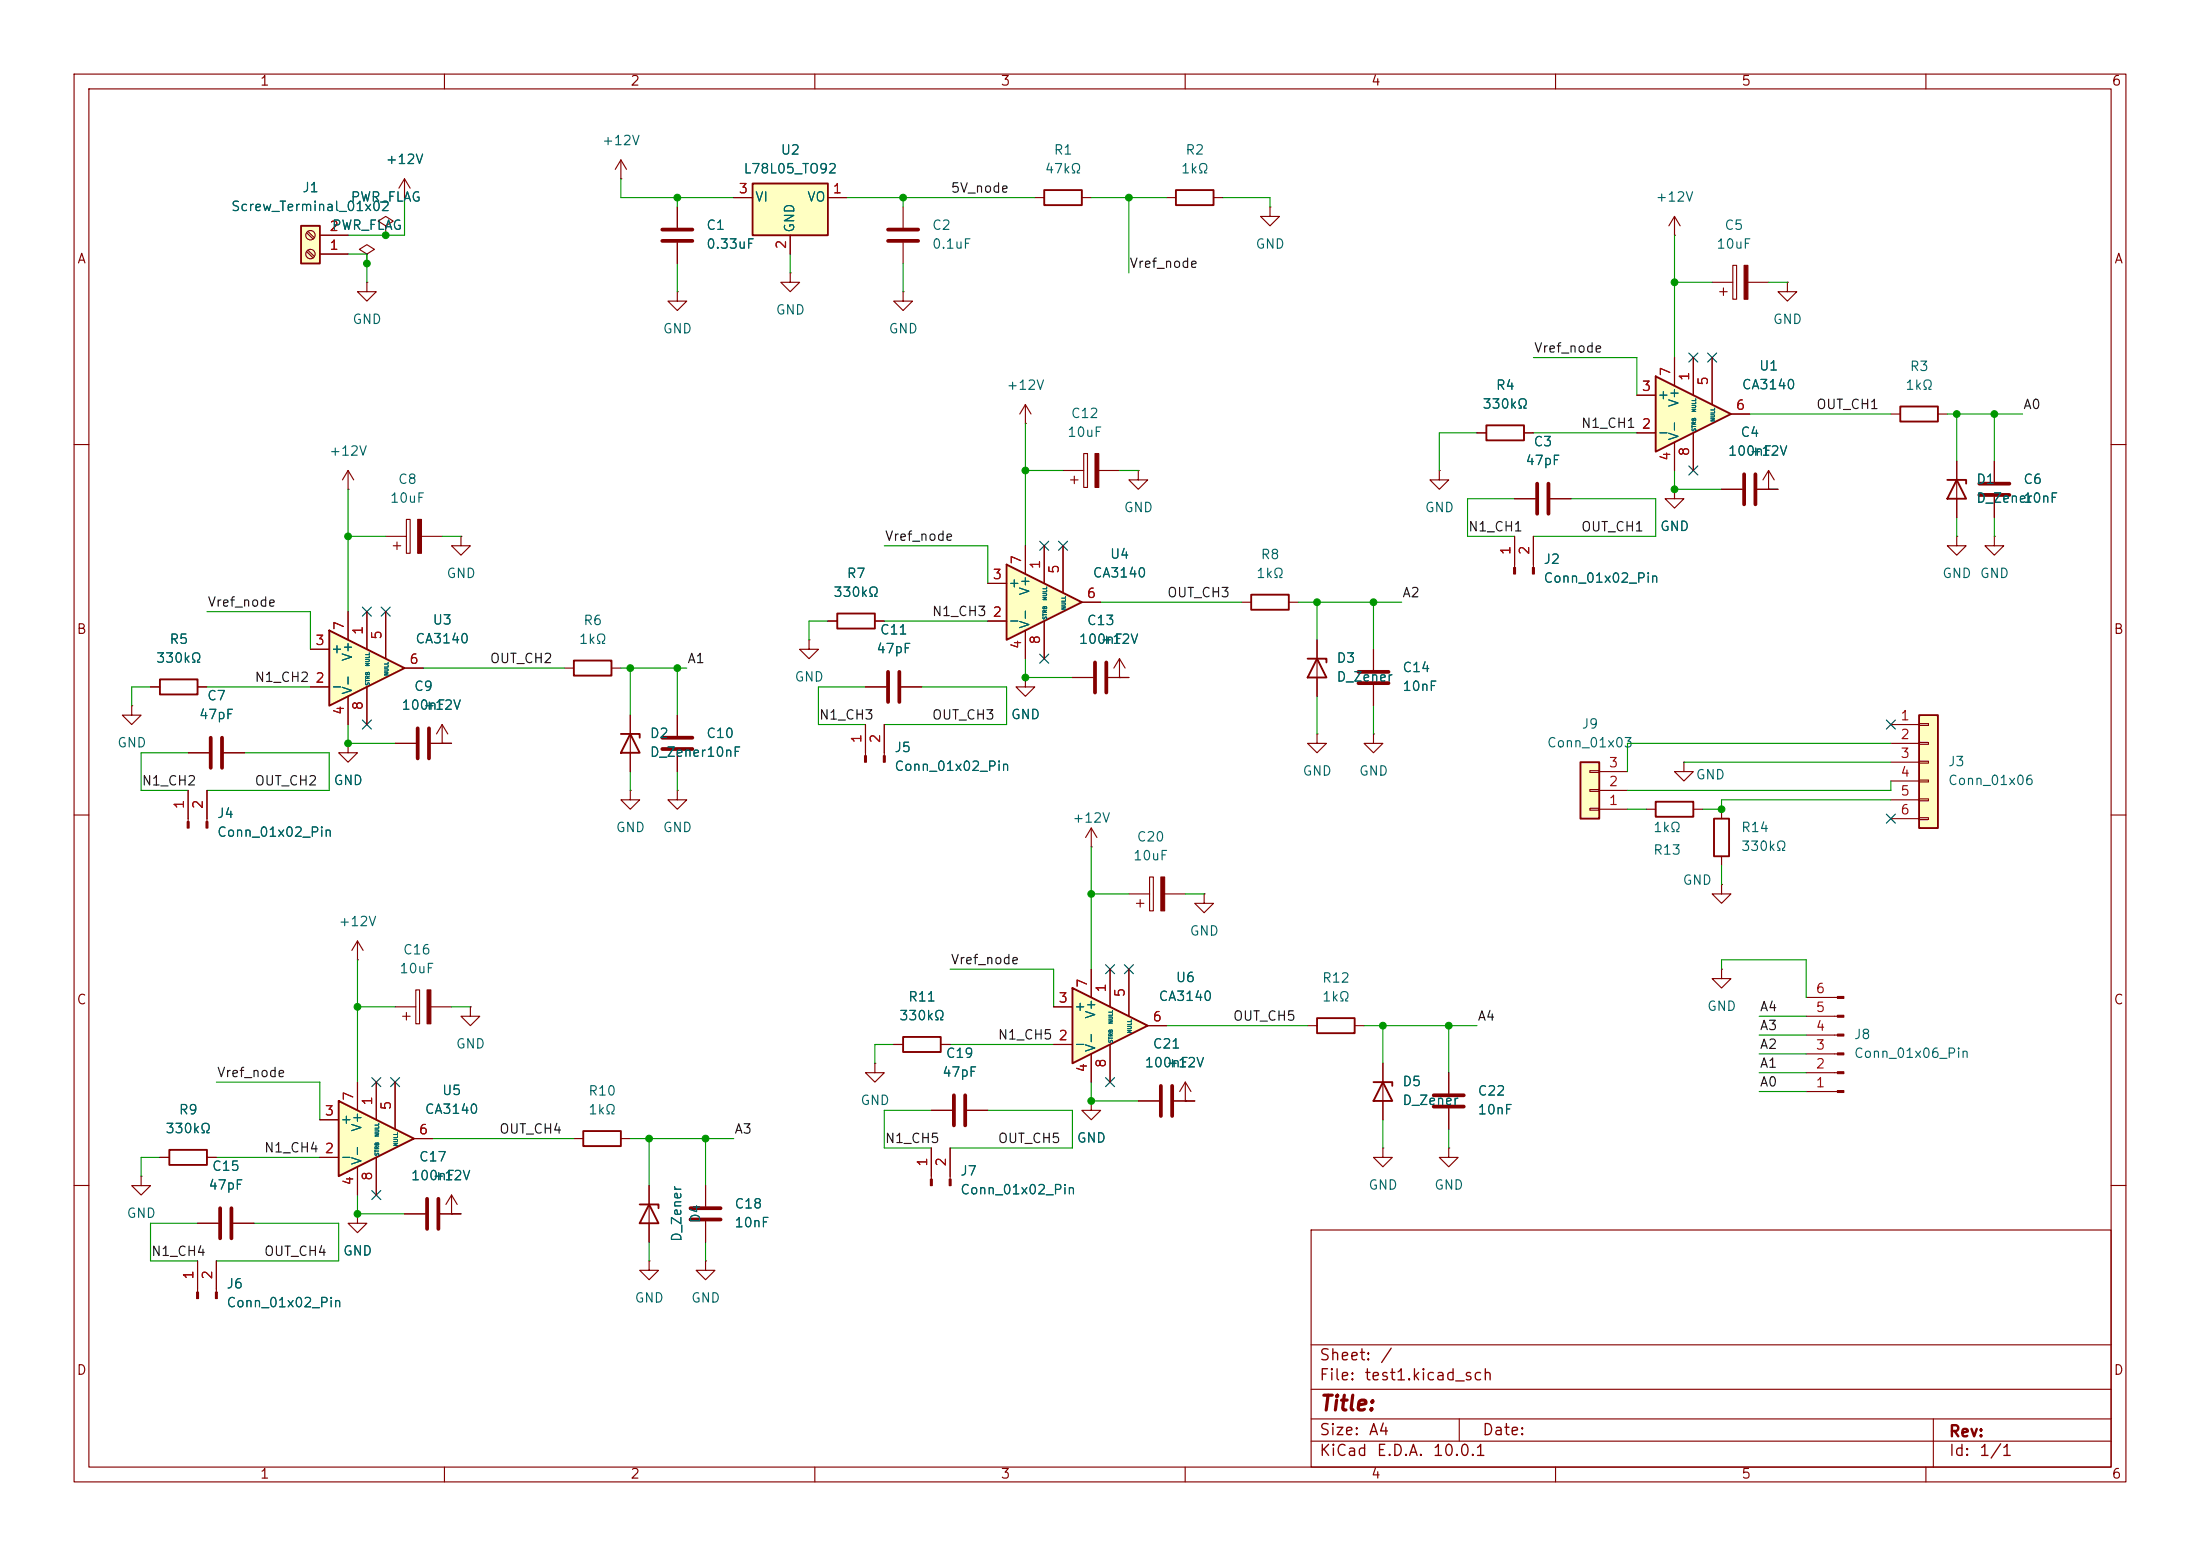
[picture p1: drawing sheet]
<svg xmlns="http://www.w3.org/2000/svg" width="297mm" height="210mm" viewBox="0 0 297 210" stroke-linecap="round" stroke-linejoin="round" font-family="sans-serif">
<g fill="none" stroke="#840000" stroke-width=".15">
<path d="M10 10h277v190h-277zM12 12h273v186h-273zM60 10v2M110 10v2M160 10v2M210 10v2M260 10v2M49.5 38.1v1.3h1.3l-1.3 1.2-1.2-1.2h1.2M49.5 38.1h.1M231.1 38.1h2.8M232.2 39.4h1M232.7 38.9v1"/>
<path d="M233.9 35.8h.5v4.6h-.5zM236 38.1h2.8M10 60h2M285 60h2M10 110h2M285 110h2M10 160h2M177 166h108v32h-108zM285 160h2M60 198v2M110 198v2M160 198v2"/>
<path d="M177 194.5h108M177 191.5h108M177 187.5h108M177 181.5h108M197 191.5v3M210 198v2M260 198v2M261 191.5v6.5"/>
</g>
<path d="M235.5 35.8h.5v4.6h-.5z" fill="#840000" stroke="#840000" stroke-width=".15"/>
<path d="M45.7 148.6l10.2 5.1-10.2 5.1z" fill="#ffffc2"/>
<path d="M45.7 148.6l10.2 5.1-10.2 5.1z" fill="none" stroke="#840000" stroke-width=".25"/>
<path d="M241.3 38.1v1.3h1.3l-1.3 1.2-1.3-1.2h1.3M241.3 38.1h.1M19 158.8v1.2h1.3l-1.3 1.3-1.2-1.3h1.2M19 158.8h.1M43.2 156.2h2.5M43.2 151.1h2.5M48.3 146.1v3.8M48.3 157.5v3.8M50.8 146.1v5M50.8 156.2v5.1M53.3 146.1v6.3M55.9 153.7h2.5" fill="none" stroke="#840000" stroke-width=".15"/>
<path d="M223.5 50.8l10.2 5.1-10.2 5.1z" fill="#ffffc2"/>
<path d="M200.7 57.4h5v2h-5zM223.5 50.8l10.2 5.1-10.2 5.1zM22.9 155.2h5v2h-5z" fill="none" stroke="#840000" stroke-width=".25"/>
<g fill="none" stroke="#840000" stroke-width=".15">
<path d="M199.4 58.4h1.3M205.7 58.4h1.3M221 58.4h2.5M221 53.3h2.5M226.1 48.3v3.8M226.1 59.7v3.8M228.6 48.3v5M228.6 58.4v5.1M231.1 48.3v6.3M233.7 55.9h2.5M194.3 63.5v1.3h1.3l-1.3 1.2-1.3-1.2h1.3M194.3 63.5h.1"/>
<path d="M204.5 67.3h2.8M204.5 72.4v4.2M207 72.4v4.2M209.3 67.3h2.8M226.1 66v1.3h1.2l-1.2 1.3-1.3-1.3h1.3M226.1 66h.1M177.8 99.1v1.2h1.3l-1.3 1.3-1.3-1.3h1.3M177.8 99.1h.1M185.4 99.1v1.2h1.3l-1.3 1.3-1.3-1.3h1.3M185.4 99.1h.1M25.4 106.7v4.2M25.4 101.6h2.8"/>
<path d="M27.9 106.7v4.2M30.2 101.6h2.8M63.5 135.9v1.3h1.3l-1.3 1.2-1.3-1.2h1.3M63.5 135.9h.1M21.6 156.2h1.3M27.9 156.2h1.3"/>
</g>
<path d="M207.5 65.3v4M209 65.3v4M28.4 99.6v4M30 99.6v4" fill="none" stroke="#840000" stroke-width=".51"/>
<g fill="#840000" stroke="#840000" stroke-width=".15">
<path d="M25.3 110.9h.2v.9h-.2z"/>
<path d="M27.8 110.9h.3v.9h-.3z"/>
<path d="M204.3 76.6h.3v.9h-.3z"/>
<path d="M206.9 76.6h.2v.9h-.2z"/>
</g>
<path d="M44.4 85.1l10.2 5.1-10.2 5.1z" fill="#ffffc2"/>
<g fill="none" stroke="#840000" stroke-width=".25">
<path d="M21.6 91.7h5.1v2h-5.1zM44.4 85.1l10.2 5.1-10.2 5.1zM83.8 99.1h2.6v.5M85.1 99.1l1.3 2.5h-2.6zM113 82.8h5.1v2h-5.1zM168.9 80.3h5.1v2h-5.1zM176.5 88.9h2.6v.5M177.8 88.9l1.3 2.5h-2.6zM177.8 137.4h5.1v2h-5.1zM78.7 152.7h5.1v2h-5.1zM185.4 146.1h2.6v.5M186.7 146.1l1.3 2.5h-2.6z"/>
<path d="M86.4 162.6h2.5v.5M87.6 162.6l1.3 2.5h-2.5z"/>
</g>
<g fill="none" stroke="#840000" stroke-width=".15">
<path d="M171.4 27.9v1.3h1.3l-1.3 1.3-1.2-1.3h1.2M171.4 27.9h.1M47 66h.1M47 63.5v2.5M47 63.5l-.8 1.3M47 63.5l.8 1.3M52.1 72.4h2.8M53.1 73.7h1M53.6 73.2v1M54.9 70.1h.5v4.6h-.5zM56.9 72.4h2.8M17.8 95.3v1.2h1.2l-1.2 1.3-1.3-1.3h1.3"/>
<path d="M17.8 95.3h.1M20.3 92.7h1.3M26.7 92.7h1.2M41.9 92.7h2.5M41.9 87.6h2.5M47 82.6v3.8M47 94v3.8M49.5 82.6v5M49.5 92.7v5.1M52.1 82.6v6.3M54.6 90.2h2.5M59.7 97.8l-.8 1.3"/>
<path d="M59.7 97.8l.8 1.3M59.7 97.8v2.5M85.1 96.5v7.6M91.4 96.5v2.8M109.2 86.4v1.2h1.3l-1.3 1.3-1.3-1.3h1.3M109.2 86.4h.1M111.8 83.8h1.2M116.8 97.8v4.2M118.1 83.8h1.3M119.4 97.8v4.2M144.8 91.4h2.8M149.6 91.4h2.8"/>
<path d="M167.6 81.3h1.3M174 81.3h1.3M177.8 86.4v7.6M185.4 87.6v2.8M185.4 92.5v2.8M47 100.3v1.3h1.3l-1.3 1.3-1.3-1.3h1.3M47 100.3h.1M53.3 100.3h2.8M58.2 100.3h2.8M59.7 100.3h.1M85.1 106.7v1.3h1.3l-1.3 1.2-1.3-1.2h1.3M85.1 106.7h.1"/>
<path d="M91.4 106.7v1.3h1.3l-1.3 1.2-1.2-1.2h1.2M91.4 106.7h.1M91.4 101.3v2.8M155.2 118.4h.5v4.5h-.5zM152.4 120.7h2.8M153.4 121.9h1M153.9 121.4v1M157.2 120.7h2.8M162.6 120.7v1.2h1.2l-1.2 1.3-1.3-1.3h1.3M162.6 120.7h.1M176.5 138.4h1.3M182.9 138.4h1.2"/>
<path d="M243.8 139.7h4.3M243.8 137.2h4.3M243.8 134.6h4.3M77.5 153.7h1.2M83.8 153.7h1.3M118.1 143.5v1.3h1.3l-1.3 1.3-1.3-1.3h1.3M118.1 143.5h.1M147.3 148.6v1.3h1.3l-1.3 1.2-1.3-1.2h1.3M147.3 148.6h.1M186.7 154.9v1.3h1.3l-1.3 1.3-1.3-1.3h1.3M186.7 154.9h.1M186.7 143.5v7.6"/>
<path d="M195.6 154.9v1.3h1.2l-1.2 1.3-1.3-1.3h1.3M195.6 154.9h.1M195.6 144.8v2.8M195.6 149.6v2.8M243.8 147.3h4.3M243.8 144.8h4.3M243.8 142.2h4.3M54.6 163.8h2.8M59.4 163.8h2.8M61 163.8h.1M61 161.3l-.8 1.3M61 161.3l.7 1.3"/>
<path d="M61 161.3v2.5M87.6 170.2v1.3h1.3l-1.3 1.2-1.2-1.2h1.2M87.6 170.2h.1M87.6 160v7.6M95.2 170.2v1.3h1.3l-1.3 1.2-1.2-1.2h1.2M95.2 170.2h.1M95.2 160v2.8M95.2 164.8v2.8"/>
</g>
<g fill="none" stroke="#840000" stroke-width=".51">
<path d="M56.4 98.3v4.1M57.9 98.3v4.1M89.4 99.6h4.1M147.8 89.4v4.1M149.4 89.4v4.1M183.4 92.2h4.1M183.4 90.7h4.1M89.4 101.1h4.1M193.5 149.4h4.1M193.5 147.8h4.1M57.7 161.8v4.1M59.2 161.8v4.1"/>
<path d="M93.2 164.6h4.1M93.2 163.1h4.1"/>
</g>
<g fill="#840000" stroke="#840000" stroke-width=".15">
<path d="M156.7 118.4h.5v4.5h-.5z"/>
<path d="M248.1 147.2h.8v.2h-.8z"/>
<path d="M248.1 144.7h.8v.2h-.8z"/>
<path d="M248.1 142.1h.8v.3h-.8z"/>
<path d="M248.1 139.6h.8v.2h-.8z"/>
<path d="M248.1 137h.8v.3h-.8z"/>
<path d="M248.1 134.5h.8v.2h-.8z"/>
<path d="M116.7 102h.3v.9h-.3z"/>
<path d="M119.3 102h.2v.9h-.2z"/>
<path d="M56.4 70.1h.5v4.6h-.5z"/>
</g>
<path d="M135.9 76.2l10.1 5.1-10.1 5.1z" fill="#ffffc2"/>
<path d="M135.9 76.2l10.1 5.1-10.1 5.1z" fill="none" stroke="#840000" stroke-width=".25"/>
<path d="M62.2 72.4v1.3h1.3l-1.3 1.2-1.2-1.2h1.2M62.2 72.4h.1M133.3 78.7h2.6M138.4 73.7v3.8M141 73.7v5M143.5 73.7v6.3M133.3 83.8h2.6M138.4 85.1v3.8M141 83.8v5.1M146 81.3h2.6" fill="none" stroke="#840000" stroke-width=".15"/>
<path d="M259.1 96.5h2.5v15.3h-2.5z" fill="#ffffc2"/>
<path d="M259.1 96.5h2.5v15.3h-2.5z" fill="none" stroke="#840000" stroke-width=".25"/>
<path d="M255.3 97.8h3.8M259.1 97.7h1.2v.2h-1.2zM255.3 100.3h3.8M255.3 102.9h3.8M255.3 105.4h3.8M255.3 108h3.8M255.3 110.5h3.8M259.1 100.2h1.2v.3h-1.2zM259.1 102.7h1.2v.3h-1.2zM259.1 105.3h1.2v.2h-1.2zM259.1 107.8h1.2v.3h-1.2zM259.1 110.4h1.2v.2h-1.2z" fill="none" stroke="#840000" stroke-width=".15"/>
<path d="M213.4 102.9h2.5v7.6h-2.5z" fill="#ffffc2"/>
<path d="M77.5 89.2h5v2h-5zM213.4 102.9h2.5v7.6h-2.5zM223.5 108.2h5.1v2h-5.1zM231.4 110.5h2v5.1h-2z" fill="none" stroke="#840000" stroke-width=".25"/>
<g fill="none" stroke="#840000" stroke-width=".15">
<path d="M106.7 36.8v1.3h1.2l-1.2 1.3-1.3-1.3h1.3M106.7 36.8h.1M76.2 90.2h1.3M82.5 90.2h1.3M151.1 91.4h.1M151.1 88.9l-.7 1.3M151.1 88.9l.8 1.3M151.1 88.9v2.5M214.6 109.1h1.3v.2h-1.3zM214.6 106.6h1.3v.2h-1.3zM214.6 104h1.3v.3h-1.3zM215.9 109.2h3.8"/>
<path d="M215.9 106.7h3.8M215.9 104.1h3.8M222.2 109.2h1.3M228.6 109.2h1.3M232.4 119.4v1.3h1.3l-1.3 1.2-1.3-1.2h1.3M232.4 119.4h.1M232.4 109.2v1.3M232.4 115.6v1.2"/>
</g>
<path d="M101.6 24.8h10.2v7h-10.2z" fill="#ffffc2"/>
<path d="M101.6 24.8h10.2v7h-10.2z" fill="none" stroke="#840000" stroke-width=".25"/>
<g fill="none" stroke="#840000" stroke-width=".15">
<path d="M54.6 26.7h.1M54.6 24.1l-.8 1.3M54.6 24.1l.8 1.3M54.6 24.1v2.6M91.4 39.4v1.2h1.3l-1.3 1.3-1.2-1.3h1.2M91.4 39.4h.1M91.4 27.9v2.8M91.4 32.8v2.8M99.1 26.7h2.5M106.7 31.8v2.5M111.8 26.7h2.5M153.7 63.5v1.3h1.2l-1.2 1.2-1.3-1.2h1.3"/>
<path d="M153.7 63.5h.1M227.3 102.9v1.2h1.3l-1.3 1.3-1.2-1.3h1.2M227.3 102.9h.1M232.4 130.8v1.3h1.3l-1.3 1.3-1.3-1.3h1.3M232.4 130.8h.1M160 148.6h.1M160 146.1l-.7 1.2M160 146.1l.8 1.2M160 146.1v2.5"/>
</g>
<path d="M89.4 31h4.1M89.4 32.5h4.1" fill="none" stroke="#840000" stroke-width=".51"/>
<path d="M40.6 30.5h2.6v5.1h-2.6z" fill="#ffffc2"/>
<path d="M40.6 30.5h2.6v5.1h-2.6z" fill="none" stroke="#840000" stroke-width=".25"/>
<g fill="none" stroke="#840000" stroke-width=".15">
<path d="M41.4 34l.9 .8M41.4 31.4l.9 .9M41.6 33.8l.8 .8M41.6 31.2l.8 .9M43.2 34.3h3.8M43.2 31.8h3.8M49.5 34.3l1-.6-1-.7-1 .7 1 .6v1.3M49.5 35.6h.1M52.1 30.5l1-.7-1-.6-1 .6 1 .7v1.3M52.1 31.8h.1M138.4 91.4v1.3h1.3l-1.3 1.3-1.2-1.3h1.2M138.4 91.4h.1"/>
<path d="M125.7 154.9v4.3M128.3 154.9v4.3M153.7 148.6h2.8M158.5 148.6h2.8"/>
<circle cx="41.9" cy="34.3" r=".63"/>
<circle cx="41.9" cy="31.7" r=".63"/>
</g>
<g fill="#840000" stroke="#840000" stroke-width=".15">
<path d="M125.6 159.2h.3v.8h-.3z"/>
<path d="M128.1 159.2h.3v.8h-.3z"/>
</g>
<path d="M156.7 146.6v4M158.2 146.6v4" fill="none" stroke="#840000" stroke-width=".51"/>
<path d="M144.8 133.4l10.1 5-10.1 5.1z" fill="#ffffc2"/>
<path d="M141 25.7h5v2h-5zM158.7 25.7h5.1v2h-5.1zM256.5 54.9h5.1v2h-5.1zM262.9 64.8h2.5v.5M264.2 64.8l1.2 2.5h-2.5zM121.9 140h5.1v2h-5.1zM144.8 133.4l10.1 5-10.1 5.1z" fill="none" stroke="#840000" stroke-width=".25"/>
<g fill="none" stroke="#840000" stroke-width=".15">
<path d="M43.2 34.3h3.8M43.2 31.8h3.8M49.5 35.6h.1M52.1 31.8h.1M54.6 26.7h.1M83.8 24.1h.1M83.8 21.6l-.7 1.3M83.8 21.6l.8 1.3M83.8 21.6v2.5M91.4 27.9v2.8M91.4 32.8v2.8M99.1 26.7h2.5"/>
<path d="M106.7 31.8v2.5M111.8 26.7h2.5M121.9 39.4v1.2h1.3l-1.3 1.3-1.3-1.3h1.3M121.9 39.4h.1M121.9 27.9v2.8M121.9 32.8v2.8M139.7 26.7h1.3M146 26.7h1.3M157.5 26.7h1.2M163.8 26.7h1.3M226.1 31.8h.1M226.1 29.2l-.8 1.3"/>
<path d="M226.1 29.2l.7 1.3M226.1 29.2v2.6M138.4 57.2h.1M138.4 54.6l-.7 1.3M138.4 54.6l.8 1.3M138.4 54.6v2.6M199.4 58.4h1.3M205.7 58.4h1.3M221 58.4h2.5M221 53.3h2.5M226.1 48.3v3.8M226.1 59.7v3.8"/>
<path d="M228.6 48.3v5M228.6 58.4v5.1M231.1 48.3v6.3M233.7 55.9h2.5M255.3 55.9h1.2M261.6 55.9h1.3M133.3 78.7h2.6M138.4 73.7v3.8M141 73.7v5M143.5 63.5h2.8M143.5 73.7v6.3M144.5 64.8h1"/>
<path d="M145 64.3v1M146.3 61.2h.5v4.6h-.5zM148.3 63.5h2.8M204.5 72.4v3.8M204.5 67.3h2.8M207 72.4v3.8M209.3 67.3h2.8M226.1 66h.1M232.4 66h2.8M237.2 66h2.8M238.8 66h.1M238.8 63.5l-.8 1.3"/>
<path d="M238.8 63.5l.7 1.3M238.8 63.5v2.5M264.2 72.4v1.3h1.2l-1.2 1.2-1.3-1.2h1.3M264.2 72.4h.1M264.2 62.2v7.7M269.2 72.4v1.3h1.3l-1.3 1.2-1.2-1.2h1.2M269.2 72.4h.1M269.2 62.2v2.8M269.2 67.1v2.8M20.3 92.7h1.3M26.7 92.7h1.2M41.9 92.7h2.5"/>
<path d="M41.9 87.6h2.5M47 82.6v3.8M47 94v3.8M49.5 82.6v5M49.5 92.7v5.1M52.1 82.6v6.3M54.6 90.2h2.5M85.1 96.5v2.6M91.4 96.5v2.8M111.8 83.8h1.2M116.8 92.7h2.8M116.8 97.8v3.8"/>
<path d="M118.1 83.8h1.3M119.4 97.8v3.8M121.7 92.7h2.8M133.3 83.8h2.6M138.4 91.4h.1M138.4 85.1v3.8M141 83.8v5.1M144.8 91.4h2.8M146 81.3h2.6M149.6 91.4h2.8M151.1 91.4h.1M177.8 86.4v2.5"/>
<path d="M177.8 91.4v2.6M185.4 87.6v2.8M185.4 92.5v2.8M25.4 106.7v3.8M25.4 101.6h2.8M27.9 106.7v3.8M30.2 101.6h2.8M47 100.3h.1M53.3 100.3h2.8M58.2 100.3h2.8M59.7 100.3h.1M85.1 101.6v2.5"/>
<path d="M91.4 101.3v2.8M147.3 114.3h.1M147.3 111.8v2.5M147.3 111.8l-.7 1.2M147.3 111.8l.8 1.2M48.3 129.5h.1M48.3 127l-.8 1.3M48.3 127l.7 1.3M48.3 127v2.5M53.3 135.9h2.8M54.4 137.2h1M54.9 136.7v1"/>
<path d="M56.1 133.6h.5v4.6h-.5zM58.2 135.9h2.8M142.2 135.9h2.6M147.3 130.8v3.8M149.9 130.8v5.1M152.4 130.8v6.4M154.9 138.4h2.6M21.6 156.2h1.3M27.9 156.2h1.3M43.2 156.2h2.5M43.2 151.1h2.5M48.3 146.1v3.8"/>
<path d="M48.3 157.5v3.8M50.8 146.1v5M50.8 156.2v5.1M53.3 146.1v6.3M55.9 153.7h2.5M120.6 141h1.3M125.7 149.9h2.8M125.7 154.9v3.9M127 141h1.3M128.3 154.9v3.9M130.6 149.9h2.7M142.2 141h2.6"/>
<path d="M147.3 148.6h.1M147.3 142.2v3.9M149.9 141v5.1M153.7 148.6h2.8M158.5 148.6h2.8M160 148.6h.1M186.7 143.5v2.6M186.7 148.6v2.5M195.6 144.8v2.8M195.6 149.6v2.8M26.7 165.1h2.8M26.7 170.2v4.2"/>
<path d="M29.2 170.2v4.2M31.5 165.1h2.8M48.3 163.8v1.3h1.2l-1.2 1.3-1.3-1.3h1.3M48.3 163.8h.1M54.6 163.8h2.8M59.4 163.8h2.8M61 163.8h.1M87.6 160v2.6M87.6 165.1v2.5M95.2 160v2.8M95.2 164.8v2.8"/>
</g>
<g fill="#840000" stroke="#840000" stroke-width=".15">
<path d="M147.8 61.2h.5v4.6h-.5z"/>
<path d="M57.7 133.6h.5v4.6h-.5z"/>
<path d="M26.5 174.4h.3v.9h-.3z"/>
<path d="M29.1 174.4h.2v.9h-.2z"/>
</g>
<path d="M119.9 31h4.1M119.9 32.5h4.1M235.5 64v4.1M237 64v4.1M267.2 66.8h4.1M267.2 65.3h4.1M119.9 90.7v4M121.4 90.7v4M128.8 147.8v4.1M130.3 147.8v4.1M29.7 163.1v4M31.2 163.1v4" fill="none" stroke="#840000" stroke-width=".51"/>
<g fill="none" stroke="#009600" stroke-width=".15">
<path d="M47 34.3h2.5v3.8M54.6 26.7v5.1h-7.6M83.8 24.1v2.6h15.3M91.4 26.7v1.2M91.4 35.6v3.8M106.7 34.3v2.5M114.3 26.7h25.4M121.9 26.7v1.2M121.9 35.6v3.8M147.3 26.7h10.2M152.4 26.7v10.1M165.1 26.7h6.3v1.2"/>
<path d="M226.1 38.1h5M226.1 31.8v16.5M238.8 38.1h2.5M138.4 57.2v16.5M199.4 58.4h-5.1v5.1M207 58.4h14M207 48.3h14v5M236.2 55.9h19.1M262.9 55.9h10.1M264.2 55.9v6.3M269.2 55.9v6.3M47 66v16.6"/>
<path d="M47 72.4h5.1M59.7 72.4h2.5M119.4 73.7h13.9v5M138.4 63.5h5.1M151.1 63.5h2.6M204.5 67.3h-6.4v5.1h6.4M212.1 67.3h11.4v5.1h-16.5M226.1 63.5v2.5h6.3M238.8 66h1.2M264.2 69.9v2.5M269.2 69.9v2.5M20.3 92.7h-2.5v2.6"/>
<path d="M27.9 82.6h14v5M27.9 92.7h14M47 97.8v2.5h6.3M57.1 90.2h19.1M83.8 90.2h8.9M85.1 90.2v6.3M91.4 90.2v6.3M111.8 83.8h-2.6v2.6M116.8 92.7h-6.3v5.1h6.3M119.4 83.8h13.9M124.5 92.7h11.4v5.1h-16.5M138.4 88.9v2.5h6.4"/>
<path d="M148.6 81.3h19M151.1 91.4h1.3M175.3 81.3h13.9M177.8 81.3v5.1M177.8 94v5.1M185.4 81.3v6.3M185.4 95.3v3.8M25.4 101.6h-6.4v5.1h6.4M33 101.6h11.4v5.1h-16.5M59.7 100.3h1.3M85.1 104.1v2.6M91.4 104.1v2.6"/>
<path d="M147.3 114.3v16.5M219.7 109.2h2.5M227.3 102.9h28M232.4 116.8v2.6M255.3 105.4v1.3h-35.6M255.3 100.3h-35.6v3.8M255.3 108h-22.9v1.2h-2.5M48.3 129.5v16.6M48.3 135.9h5M61 135.9h2.5M128.3 130.8h13.9v5.1M147.3 120.7h5.1"/>
<path d="M157.5 138.4h19M160 120.7h2.6M184.1 138.4h15.3M186.7 138.4v5.1M195.6 138.4v6.4M232.4 130.8v-1.3h11.4v5.1M237.5 139.7h6.3M237.5 137.2h6.3M21.6 156.2h-2.6v2.6M29.2 156.2h14M29.2 146.1h14v5M58.4 153.7h19.1"/>
<path d="M85.1 153.7h14M87.6 153.7v6.3M95.2 153.7v6.3M120.6 141h-2.5v2.5M125.7 149.9h-6.3v5h6.3M128.3 141h13.9M133.3 149.9h11.5v5h-16.5M147.3 146.1v2.5h6.4M160 148.6h1.3M186.7 151.1v3.8M195.6 152.4v2.5M237.5 142.2h6.3"/>
<path d="M237.5 147.3h6.3M237.5 144.8h6.3M26.7 165.1h-6.4v5.1h6.4M34.3 165.1h11.4v5.1h-16.5M48.3 161.3v2.5h6.3M61 163.8h1.2M87.6 167.6v2.6M95.2 167.6v2.6"/>
</g>
<g fill="none" stroke="#000084" stroke-width=".15">
<path d="M228 47.7l1.2 1.2M229.2 47.7l-1.2 1.2M230.5 47.7l1.2 1.2M231.7 47.7l-1.2 1.2M140.4 73.1l1.2 1.2M141.6 73.1l-1.2 1.2M142.9 73.1l1.2 1.2M144.1 73.1l-1.2 1.2M228 62.9l1.2 1.2M229.2 62.9l-1.2 1.2M48.9 97.2l1.2 1.2M48.9 81.9l1.2 1.3"/>
<path d="M50.1 97.2l-1.2 1.2M50.1 81.9l-1.2 1.3M51.5 81.9l1.2 1.3M52.7 81.9l-1.2 1.3M140.4 88.3l1.2 1.2M141.6 88.3l-1.2 1.2M254.7 97.2l1.2 1.2M255.9 97.2l-1.2 1.2M254.7 109.9l1.2 1.2M255.9 109.9l-1.2 1.2M149.3 130.2l1.2 1.2M150.5 130.2l-1.2 1.2"/>
<path d="M151.8 130.2l1.2 1.2M153 130.2l-1.2 1.2M50.2 145.4l1.2 1.3M51.4 145.4l-1.2 1.3M52.7 145.4l1.2 1.3M53.9 145.4l-1.2 1.3M149.3 145.4l1.2 1.3M150.5 145.4l-1.2 1.3M50.2 160.7l1.2 1.2M51.4 160.7l-1.2 1.2"/>
</g>
<g fill="#009600" stroke="#009600" stroke-width=".14">
<circle cx="91.4" cy="90.2" r=".46"/>
<circle cx="47" cy="100.3" r=".46"/>
<circle cx="47" cy="72.4" r=".46"/>
<circle cx="85.1" cy="90.2" r=".46"/>
<circle cx="52.1" cy="31.8" r=".46"/>
<circle cx="49.5" cy="35.6" r=".46"/>
<circle cx="91.4" cy="26.7" r=".46"/>
<circle cx="48.3" cy="135.9" r=".46"/>
<circle cx="48.3" cy="163.8" r=".46"/>
<circle cx="87.6" cy="153.7" r=".46"/>
<circle cx="95.2" cy="153.7" r=".46"/>
<circle cx="138.4" cy="91.4" r=".46"/>
<circle cx="147.3" cy="120.7" r=".46"/>
<circle cx="147.3" cy="148.6" r=".46"/>
<circle cx="232.4" cy="109.2" r=".46"/>
<circle cx="177.8" cy="81.3" r=".46"/>
<circle cx="185.4" cy="81.3" r=".46"/>
<circle cx="195.6" cy="138.4" r=".46"/>
<circle cx="186.7" cy="138.4" r=".46"/>
<circle cx="226.1" cy="38.1" r=".46"/>
<circle cx="226.1" cy="66" r=".46"/>
<circle cx="269.2" cy="55.9" r=".46"/>
<circle cx="264.2" cy="55.9" r=".46"/>
<circle cx="121.9" cy="26.7" r=".46"/>
<circle cx="138.4" cy="63.5" r=".46"/>
<circle cx="152.4" cy="26.7" r=".46"/>
</g>
<text font-size="2" fill="#840000" x="178" y="190.9">Title:</text>
<g font-size="1.5" fill="#840000">
<text x="178" y="184">Sheet:</text>
<text x="186.2" y="184">/</text>
<text x="178" y="186.7">File:</text>
<text x="184.1" y="186.7">test1.kicad_sch</text>
<text x="178" y="196.9">KiCad</text>
<text x="178" y="194.1">Size:</text>
<text x="184.7" y="194.1">A4</text>
<text x="185.7" y="196.9">E.D.A.</text>
<text x="193.3" y="196.9">10.0.1</text>
<text x="200" y="194.1">Date:</text>
<text x="263" y="194.3">Rev:</text>
<text x="263" y="196.9">Id:</text>
<text x="267.1" y="196.9">1/1</text>
</g>
<g font-size="1.3" fill="#840000">
<text x="35" y="11.9">1</text>
<text x="85" y="11.9">2</text>
<text x="135" y="11.9">3</text>
<text x="185" y="11.9">4</text>
<text x="235" y="11.9">5</text>
<text x="285" y="11.9">6</text>
<text x="10.3" y="35.9">A</text>
<text x="285.3" y="35.9">A</text>
<text x="10.3" y="85.9">B</text>
<text x="285.3" y="85.9">B</text>
<text x="10.3" y="135.9">C</text>
<text x="285.3" y="135.9">C</text>
<text x="10.3" y="185.9">D</text>
<text x="285.3" y="185.9">D</text>
<text x="35" y="199.9">1</text>
<text x="85" y="199.9">2</text>
<text x="135" y="199.9">3</text>
<text x="185" y="199.9">4</text>
<text x="235" y="199.9">5</text>
<text x="285" y="199.9">6</text>
</g>
<g font-size="1.3" fill="#006464">
<text x="52" y="22.5">+12V</text>
<text x="81.2" y="19.9">+12V</text>
<text x="100.3" y="23.7">L78L05_TO92</text>
<text x="105.3" y="21.2">U2</text>
<text x="141" y="23.7">47kΩ</text>
<text x="142.2" y="21.2">R1</text>
<text x="159.3" y="23.7">1kΩ</text>
<text x="159.9" y="21.2">R2</text>
<text x="31.1" y="28.8">Screw_Terminal_01x02</text>
<text x="40.7" y="26.3">J1</text>
<text x="47.3" y="27.5">PWR_FLAG</text>
<text x="101.9" y="27.5">VI</text>
<text x="108.9" y="27.5">VO</text>
<text x="223.4" y="27.5">+12V</text>
<text x="44.7" y="31.3">PWR_FLAG</text>
<text x="95.3" y="31.3">C1</text>
<text x="95.3" y="33.9">0.33uF</text>
<text x="107.5" y="31.5" transform="rotate(-90 107.5 31.5)">GND</text>
<text x="125.7" y="31.3">C2</text>
<text x="125.7" y="33.9">0.1uF</text>
<text x="169.4" y="33.9">GND</text>
<text x="231.6" y="33.9">10uF</text>
<text x="232.7" y="31.3">C5</text>
<text x="47.5" y="44">GND</text>
<text x="89.4" y="45.3">GND</text>
<text x="104.6" y="42.8">GND</text>
<text x="119.9" y="45.3">GND</text>
<text x="239.3" y="44">GND</text>
<text x="135.8" y="52.9">+12V</text>
<text x="201.9" y="52.9">R4</text>
<text x="235.1" y="52.9">CA3140</text>
<text x="237.4" y="50.3">U1</text>
<text x="257.1" y="52.9">1kΩ</text>
<text x="257.7" y="50.4">R3</text>
<text x="144" y="59.3">10uF</text>
<text x="144.5" y="56.7">C12</text>
<text x="200" y="55.5">330kΩ</text>
<text x="223.6" y="59.3">-</text>
<text x="223.6" y="54.2">+</text>
<text x="226.9" y="59.6" transform="rotate(-90 226.9 59.6)">V-</text>
<text x="226.9" y="55.1" transform="rotate(-90 226.9 55.1)">V+</text>
<text x="234.9" y="59.3">C4</text>
<text x="44.3" y="61.8">+12V</text>
<text x="53.6" y="65.6">C8</text>
<text x="205.9" y="63.1">47pF</text>
<text x="206.9" y="60.6">C3</text>
<text x="233.2" y="61.8">100nF</text>
<text x="236.1" y="61.8">+12V</text>
<text x="266.7" y="65.6">D1</text>
<text x="273.1" y="65.6">C6</text>
<text x="52.6" y="68.2">10uF</text>
<text x="151.6" y="69.4">GND</text>
<text x="192.3" y="69.4">GND</text>
<text x="224" y="72">GND</text>
<text x="266.7" y="68.2">D_Zener</text>
<text x="273.1" y="68.2">10nF</text>
<text x="149.8" y="75.7">U4</text>
<text x="170.1" y="75.8">R8</text>
<text x="208.3" y="76.4">J2</text>
<text x="60.2" y="78.3">GND</text>
<text x="112.4" y="80.9">330kΩ</text>
<text x="114.2" y="78.3">R7</text>
<text x="136" y="79.6">+</text>
<text x="139.3" y="80.5" transform="rotate(-90 139.3 80.5)">V+</text>
<text x="147.4" y="78.3">CA3140</text>
<text x="169.5" y="78.3">1kΩ</text>
<text x="208.3" y="79">Conn_01x02_Pin</text>
<text x="262.1" y="78.3">GND</text>
<text x="267.2" y="78.3">GND</text>
<text x="21" y="89.8">330kΩ</text>
<text x="22.8" y="87.2">R5</text>
<text x="44.6" y="88.5">+</text>
<text x="47.9" y="89.4" transform="rotate(-90 47.9 89.4)">V+</text>
<text x="56" y="87.2">CA3140</text>
<text x="58.3" y="84.6">U3</text>
<text x="78.1" y="87.2">1kΩ</text>
<text x="78.7" y="84.7">R6</text>
<text x="118.2" y="88.5">47pF</text>
<text x="118.7" y="86">C11</text>
<text x="136" y="84.7">-</text>
<text x="139.3" y="85" transform="rotate(-90 139.3 85)">V-</text>
<text x="145.6" y="87.2">100nF</text>
<text x="146.6" y="84.7">C13</text>
<text x="148.5" y="87.2">+12V</text>
<text x="180.3" y="89.8">D3</text>
<text x="27.9" y="94.8">C7</text>
<text x="44.6" y="93.6">-</text>
<text x="47.9" y="93.9" transform="rotate(-90 47.9 93.9)">V-</text>
<text x="55.8" y="93.6">C9</text>
<text x="107.2" y="92.3">GND</text>
<text x="180.3" y="92.3">D_Zener</text>
<text x="189.2" y="91">C14</text>
<text x="189.2" y="93.6">10nF</text>
<text x="15.7" y="101.2">GND</text>
<text x="26.8" y="97.4">47pF</text>
<text x="54.1" y="96.1">100nF</text>
<text x="57" y="96.1">+12V</text>
<text x="87.6" y="99.9">D2</text>
<text x="95.3" y="99.9">C10</text>
<text x="120.7" y="101.8">J5</text>
<text x="136.4" y="97.4">GND</text>
<text x="208.8" y="101.2">Conn_01x03</text>
<text x="213.4" y="98.7">J9</text>
<text x="45" y="106.3">GND</text>
<text x="87.6" y="102.5">D_Zener10nF</text>
<text x="120.7" y="104.4">Conn_01x02_Pin</text>
<text x="175.8" y="105">GND</text>
<text x="183.4" y="105">GND</text>
<text x="228.8" y="105.5">GND</text>
<text x="262.9" y="103.7">J3</text>
<text x="262.9" y="106.3">Conn_01x06</text>
<text x="29.2" y="110.7">J4</text>
<text x="29.2" y="113.3">Conn_01x02_Pin</text>
<text x="83.1" y="112.6">GND</text>
<text x="89.4" y="112.6">GND</text>
<text x="144.7" y="111.4">+12V</text>
<text x="153.4" y="113.9">C20</text>
<text x="223.1" y="112.6">1kΩ</text>
<text x="235" y="112.6">R14</text>
<text x="152.9" y="116.4">10uF</text>
<text x="223.1" y="115.7">R13</text>
<text x="227.1" y="119.7">GND</text>
<text x="235" y="115.2">330kΩ</text>
<text x="45.6" y="125.3">+12V</text>
<text x="53.8" y="131.7">10uF</text>
<text x="54.3" y="129.1">C16</text>
<text x="160.5" y="126.6">GND</text>
<text x="122.5" y="135.5">R11</text>
<text x="144.9" y="136.8">+</text>
<text x="148.2" y="137.6" transform="rotate(-90 148.2 137.6)">V+</text>
<text x="156.3" y="135.4">CA3140</text>
<text x="158.6" y="132.9">U6</text>
<text x="178.4" y="132.9">R12</text>
<text x="178.4" y="135.5">1kΩ</text>
<text x="230.4" y="136.8">GND</text>
<text x="61.5" y="141.8">GND</text>
<text x="121.3" y="138">330kΩ</text>
<text x="127.6" y="143.1">C19</text>
<text x="144.9" y="141.8">-</text>
<text x="148.2" y="142.1" transform="rotate(-90 148.2 142.1)">V-</text>
<text x="155.5" y="141.8">C21</text>
<text x="250.2" y="140.6">J8</text>
<text x="250.2" y="143.1">Conn_01x06_Pin</text>
<text x="59.6" y="148.1">U5</text>
<text x="79.3" y="148.2">R10</text>
<text x="116.1" y="149.5">GND</text>
<text x="127.1" y="145.6">47pF</text>
<text x="154.4" y="144.4">100nF</text>
<text x="157.4" y="144.4">+12V</text>
<text x="189.2" y="146.9">D5</text>
<text x="189.2" y="149.5">D_Zener</text>
<text x="199.4" y="148.2">C22</text>
<text x="22.2" y="153.3">330kΩ</text>
<text x="24.1" y="150.7">R9</text>
<text x="45.8" y="152">+</text>
<text x="49.1" y="152.9" transform="rotate(-90 49.1 152.9)">V+</text>
<text x="57.3" y="150.7">CA3140</text>
<text x="79.3" y="150.7">1kΩ</text>
<text x="145.3" y="154.5">GND</text>
<text x="199.4" y="150.7">10nF</text>
<text x="28.1" y="160.9">47pF</text>
<text x="28.5" y="158.3">C15</text>
<text x="45.8" y="157.1">-</text>
<text x="49.1" y="157.4" transform="rotate(-90 49.1 157.4)">V-</text>
<text x="55.4" y="159.6">100nF</text>
<text x="56.5" y="157.1">C17</text>
<text x="58.3" y="159.6">+12V</text>
<text x="129.5" y="159">J7</text>
<text x="129.5" y="161.5">Conn_01x02_Pin</text>
<text x="184.7" y="160.9">GND</text>
<text x="193.5" y="160.9">GND</text>
<text x="17" y="164.7">GND</text>
<text x="92.3" y="167.7" transform="rotate(-90 92.3 167.7)">D_Zener</text>
<text x="94.8" y="165.2" transform="rotate(-90 94.8 165.2)">D4</text>
<text x="99.1" y="163.4">C18</text>
<text x="99.1" y="166">10nF</text>
<text x="46.2" y="169.8">GND</text>
<text x="30.5" y="174.2">J6</text>
<text x="30.5" y="176.8">Conn_01x02_Pin</text>
<text x="85.6" y="176.1">GND</text>
<text x="93.2" y="176.1">GND</text>
</g>
<g font-size="1.3" fill="#a90000">
<text x="99.6" y="26.4">3</text>
<text x="112.3" y="26.4">1</text>
<text x="44.4" y="34">1</text>
<text x="44.4" y="31.5">2</text>
<text x="106.4" y="33.7" transform="rotate(-90 106.4 33.7)">2</text>
<text x="221.5" y="53.1">3</text>
<text x="225.8" y="50.9" transform="rotate(-90 225.8 50.9)">7</text>
<text x="228.3" y="51.5" transform="rotate(-90 228.3 51.5)">1</text>
<text x="230.9" y="52.1" transform="rotate(-90 230.9 52.1)">5</text>
<text x="221.5" y="58.2">2</text>
<text x="234.2" y="55.6">6</text>
<text x="225.8" y="62.3" transform="rotate(-90 225.8 62.3)">4</text>
<text x="228.3" y="61.7" transform="rotate(-90 228.3 61.7)">8</text>
<text x="138.2" y="76.3" transform="rotate(-90 138.2 76.3)">7</text>
<text x="140.7" y="76.9" transform="rotate(-90 140.7 76.9)">1</text>
<text x="143.3" y="77.5" transform="rotate(-90 143.3 77.5)">5</text>
<text x="204.2" y="75" transform="rotate(-90 204.2 75)">1</text>
<text x="206.8" y="75" transform="rotate(-90 206.8 75)">2</text>
<text x="133.9" y="83.6">2</text>
<text x="133.9" y="78.5">3</text>
<text x="146.6" y="81">6</text>
<text x="42.5" y="87.4">3</text>
<text x="46.7" y="85.2" transform="rotate(-90 46.7 85.2)">7</text>
<text x="49.3" y="85.8" transform="rotate(-90 49.3 85.8)">1</text>
<text x="51.8" y="86.4" transform="rotate(-90 51.8 86.4)">5</text>
<text x="55.2" y="89.9">6</text>
<text x="138.2" y="87.7" transform="rotate(-90 138.2 87.7)">4</text>
<text x="140.7" y="87.1" transform="rotate(-90 140.7 87.1)">8</text>
<text x="42.5" y="92.5">2</text>
<text x="49.3" y="96" transform="rotate(-90 49.3 96)">8</text>
<text x="46.7" y="96.6" transform="rotate(-90 46.7 96.6)">4</text>
<text x="116.6" y="100.4" transform="rotate(-90 116.6 100.4)">1</text>
<text x="119.1" y="100.4" transform="rotate(-90 119.1 100.4)">2</text>
<text x="256.5" y="97.5">1</text>
<text x="256.5" y="100.1">2</text>
<text x="217.1" y="106.4">2</text>
<text x="217.1" y="103.9">3</text>
<text x="256.5" y="102.6">3</text>
<text x="256.5" y="105.2">4</text>
<text x="256.5" y="107.7">5</text>
<text x="25.1" y="109.3" transform="rotate(-90 25.1 109.3)">1</text>
<text x="27.7" y="109.3" transform="rotate(-90 27.7 109.3)">2</text>
<text x="217.1" y="109">1</text>
<text x="256.5" y="110.2">6</text>
<text x="142.8" y="135.6">3</text>
<text x="147.1" y="133.4" transform="rotate(-90 147.1 133.4)">7</text>
<text x="149.6" y="134.1" transform="rotate(-90 149.6 134.1)">1</text>
<text x="152.1" y="134.7" transform="rotate(-90 152.1 134.7)">5</text>
<text x="245" y="136.9">5</text>
<text x="245" y="134.4">6</text>
<text x="142.8" y="140.7">2</text>
<text x="155.5" y="138.2">6</text>
<text x="245" y="142">3</text>
<text x="245" y="139.4">4</text>
<text x="48" y="148.7" transform="rotate(-90 48 148.7)">7</text>
<text x="50.5" y="149.3" transform="rotate(-90 50.5 149.3)">1</text>
<text x="53.1" y="149.9" transform="rotate(-90 53.1 149.9)">5</text>
<text x="147.1" y="144.9" transform="rotate(-90 147.1 144.9)">4</text>
<text x="149.6" y="144.2" transform="rotate(-90 149.6 144.2)">8</text>
<text x="245" y="147.1">1</text>
<text x="245" y="144.5">2</text>
<text x="43.7" y="156">2</text>
<text x="43.7" y="150.9">3</text>
<text x="56.4" y="153.4">6</text>
<text x="48" y="160.1" transform="rotate(-90 48 160.1)">4</text>
<text x="50.5" y="159.5" transform="rotate(-90 50.5 159.5)">8</text>
<text x="125.5" y="157.6" transform="rotate(-90 125.5 157.6)">1</text>
<text x="128" y="157.6" transform="rotate(-90 128 157.6)">2</text>
<text x="26.4" y="172.8" transform="rotate(-90 26.4 172.8)">1</text>
<text x="29" y="172.8" transform="rotate(-90 29 172.8)">2</text>
</g>
<g font-size="1.3" fill="#0f0f0f">
<text x="128.3" y="26.3">5V_node</text>
<text x="152.4" y="36.5">Vref_node</text>
<text x="207" y="47.9">Vref_node</text>
<text x="213.4" y="58.1">N1_CH1</text>
<text x="245.1" y="55.5">OUT_CH1</text>
<text x="273" y="55.5">A0</text>
<text x="119.4" y="73.3">Vref_node</text>
<text x="198.1" y="72">N1_CH1</text>
<text x="213.4" y="72">OUT_CH1</text>
<text x="27.9" y="82.2">Vref_node</text>
<text x="125.7" y="83.5">N1_CH3</text>
<text x="157.5" y="80.9">OUT_CH3</text>
<text x="189.2" y="80.9">A2</text>
<text x="66" y="89.8">OUT_CH2</text>
<text x="92.7" y="89.8">A1</text>
<text x="34.3" y="92.4">N1_CH2</text>
<text x="110.5" y="97.4">N1_CH3</text>
<text x="125.7" y="97.4">OUT_CH3</text>
<text x="19" y="106.3">N1_CH2</text>
<text x="34.3" y="106.3">OUT_CH2</text>
<text x="128.3" y="130.5">Vref_node</text>
<text x="237.5" y="136.8">A4</text>
<text x="134.6" y="140.6">N1_CH5</text>
<text x="166.4" y="138.1">OUT_CH5</text>
<text x="199.4" y="138.1">A4</text>
<text x="237.5" y="139.4">A3</text>
<text x="237.5" y="141.9">A2</text>
<text x="29.2" y="145.7">Vref_node</text>
<text x="237.5" y="144.4">A1</text>
<text x="237.5" y="147">A0</text>
<text x="35.6" y="155.9">N1_CH4</text>
<text x="67.3" y="153.3">OUT_CH4</text>
<text x="99.1" y="153.3">A3</text>
<text x="119.4" y="154.6">N1_CH5</text>
<text x="134.6" y="154.6">OUT_CH5</text>
<text x="20.3" y="169.8">N1_CH4</text>
<text x="35.6" y="169.8">OUT_CH4</text>
</g>
<g font-size=".5" fill="#006464">
<text x="229.1" y="58.3" transform="rotate(-90 229.1 58.3)">STRB</text>
<text x="229.1" y="55.7" transform="rotate(-90 229.1 55.7)">NULL</text>
<text x="231.6" y="57" transform="rotate(-90 231.6 57)">NULL</text>
<text x="141.5" y="83.7" transform="rotate(-90 141.5 83.7)">STRB</text>
<text x="141.5" y="81.1" transform="rotate(-90 141.5 81.1)">NULL</text>
<text x="144" y="82.4" transform="rotate(-90 144 82.4)">NULL</text>
<text x="50" y="90" transform="rotate(-90 50 90)">NULL</text>
<text x="50" y="92.6" transform="rotate(-90 50 92.6)">STRB</text>
<text x="52.6" y="91.3" transform="rotate(-90 52.6 91.3)">NULL</text>
<text x="150.3" y="140.8" transform="rotate(-90 150.3 140.8)">STRB</text>
<text x="150.3" y="138.3" transform="rotate(-90 150.3 138.3)">NULL</text>
<text x="152.9" y="139.5" transform="rotate(-90 152.9 139.5)">NULL</text>
<text x="51.3" y="153.5" transform="rotate(-90 51.3 153.5)">NULL</text>
<text x="53.8" y="154.8" transform="rotate(-90 53.8 154.8)">NULL</text>
<text x="51.3" y="156.1" transform="rotate(-90 51.3 156.1)">STRB</text>
</g>
</svg>
